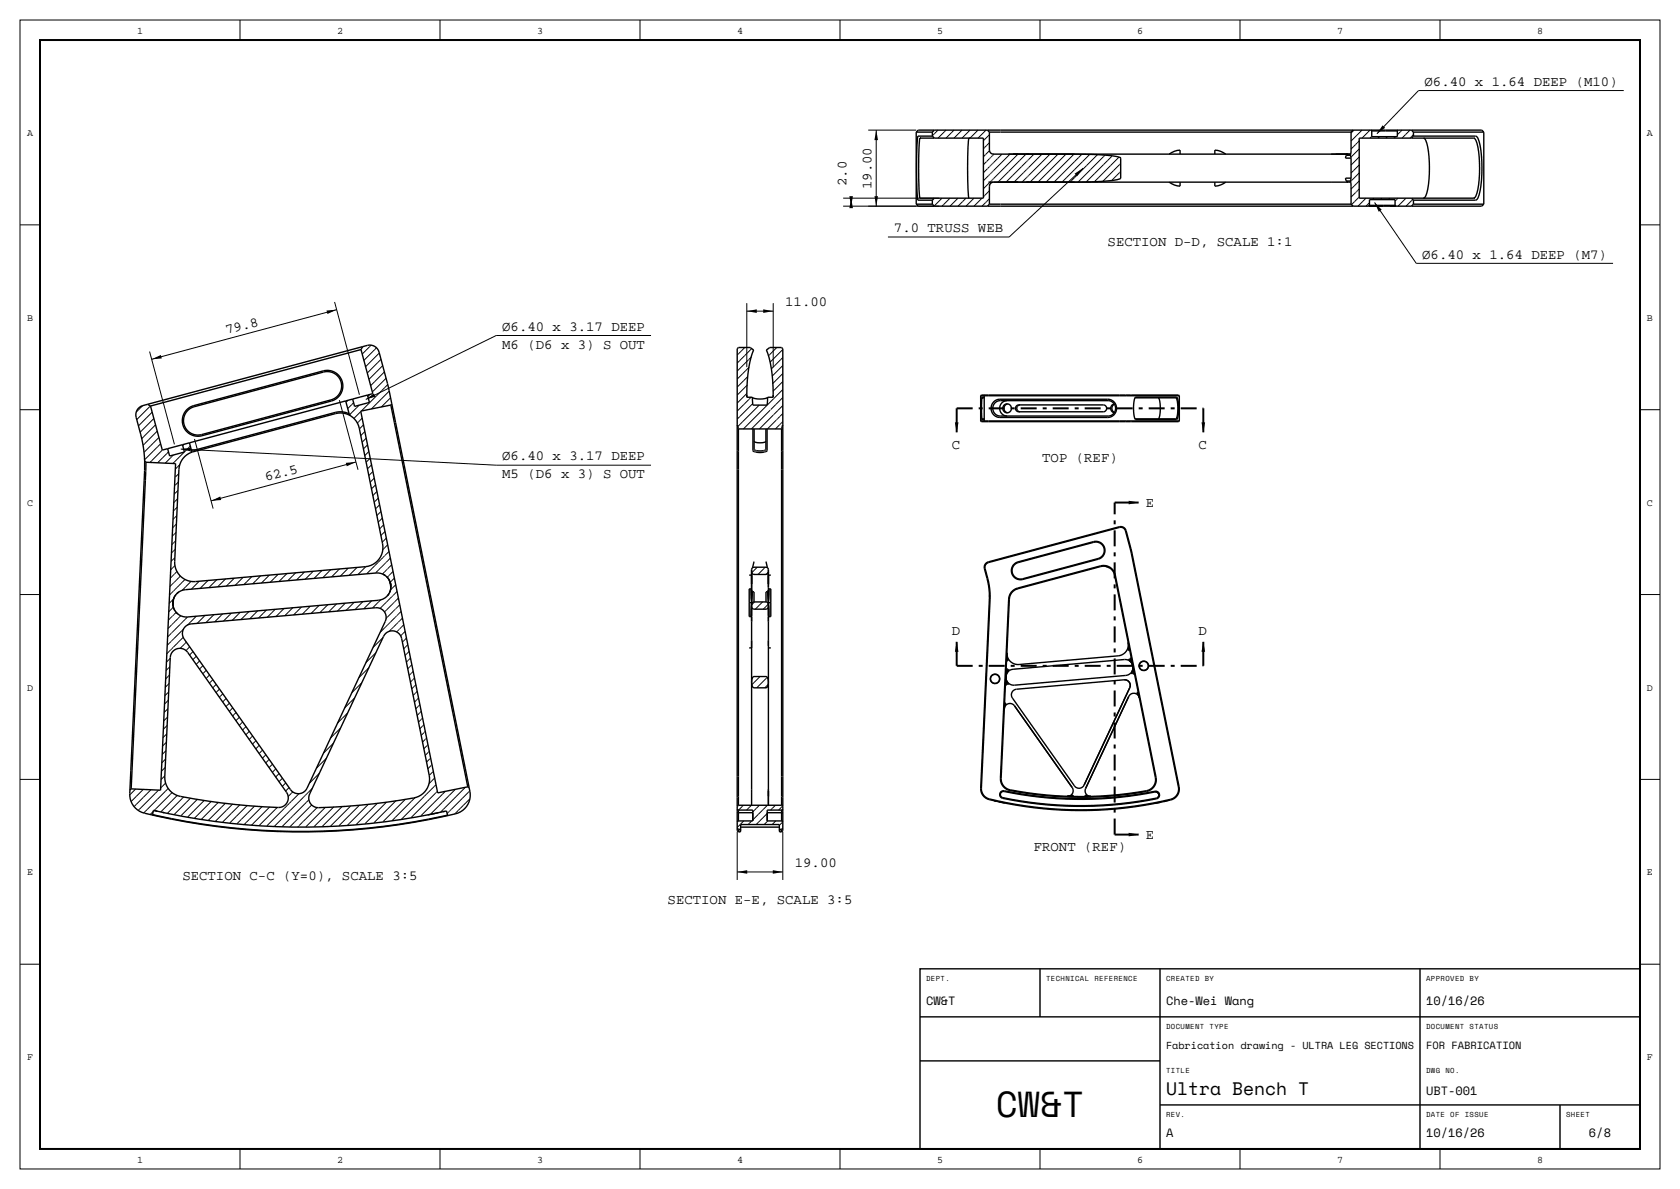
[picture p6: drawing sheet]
<svg xmlns="http://www.w3.org/2000/svg" width="420mm" height="297mm" viewBox="0 0 420 297" stroke-linecap="round" stroke-linejoin="round" font-family="sans-serif">
<path d="M10 10h400v277h-400zM239.2 102v6M300.8 102v6M278.7 125.5h6M239.2 160.3v6M300.8 160.3v6M278.7 208.5h6" fill="none" stroke="#000" stroke-width=".5"/>
<g fill="none" stroke="#000" stroke-width=".25">
<path d="M5 5h410v287h-410zM60 5v5M110 5v5M160 5v5M210 5v5M260 5v5M310 5v5M360 5v5M217.1 32.5h12M219.1 32.5v19M234.5 32.5l-1.4 1.4M236.5 32.5l-2 2"/>
<path d="M238.5 32.5l-2 2M240.5 32.5l-2 2M242.5 32.5l-2 2M244.5 32.5l-2 2M246.5 32.5l-2 2M247.3 37.7l-1.4 1.4M247.4 35.6l-1.5 1.5M247.4 33.6l-1.5 1.5M248.5 38.5l-2.6 2.6M250.5 38.5l-3.6 3.6M252.5 38.5l-6.6 6.6M254.5 38.5l-8.6 8.6"/>
<path d="M256.5 38.5l-7 7M258.5 38.5l-1.9 1.9M260.5 38.5l-7 7M262.5 38.5l-7 7M264.5 38.5l-7 7M266.5 38.5l-7 7M268.5 38.5l-7 7M270.4 38.6l-6.9 6.9M272.4 38.6l-6.9 6.9M274.3 38.7l-6.8 6.8M276.2 38.8l-6.7 6.7M278 39l-6.4 6.4"/>
<path d="M279.7 39.3l-6.1 6.1M338.5 32.5l-.7 .7M339.8 35.2l-2 2M339.8 37.2l-2 2M339.8 39.2l-2 2M340.5 32.5l-2.7 2.7M342.5 32.5l-2 2M342.9 34.1l-.4 .4M344.9 34.1l-.4 .4M346.9 34.1l-.4 .4M348.9 34.1l-.4 .4M350.5 32.5l-1.1 1.1"/>
<path d="M352.5 32.5l-2 2M353.4 33.6l-.9 .9M405.9 22.6h-51.3l-10.4 10.8M5 56.2h5M210.8 51.5h24M210.8 49.5h24M212.8 49.5v2M235.5 49.5l-1.9 1.9M237.5 49.5l-2 2M239.5 49.5l-2 2M241.5 49.5l-2 2M243.5 49.5l-2 2"/>
<path d="M245.5 49.5l-2 2M246.8 42.2l-.9 .9M247.4 47.6l-1.5 1.5M247.4 49.6l-1.9 1.9M256.6 40.4l-5.1 5.1M270.8 42l-18.5 17.2h-30.3M280.2 42.8l-2.2 2.2M280.2 40.8l-4.4 4.4M337.9 45.1l-.2 .2M339.7 49.3l-1.8 1.8M339.8 49.2h.1M339.8 47.2l-2 2"/>
<path d="M339.8 45.2l-2 2M339.8 43.2l-1.8 1.8M339.8 41.2l-2 2M341.5 49.5l-2 2M342.3 50.7l-.8 .8M342.4 50.6l-.1 .1M343.5 49.5l-.3 .3M343.6 50.6l10.5 15.2h49.2M345.5 49.5l-.4 .4M347.5 49.5l-.4 .4M349.5 49.5l-.7 .7M351.5 49.5l-2 2"/>
<path d="M353.2 49.8l-1.7 1.7M410 56.2h5M83.6 75.4l6.3 23.2M84.2 77.4l-46.3 12.3M186.7 75.7v16M186.7 77.7h6.6M193.3 75.7v16M37.4 87.8l6.2 23.2M84.8 99.9l4.7 17.4M87 100l-.5 .5M92.5 98.5l-.5 .5M92.8 86.2l-2.2 2.2"/>
<path d="M94.1 86.9l-3.1 3.1M94.8 88.2l-3.4 3.4M95.2 89.8l-3.4 3.4M95.7 91.3l-3.5 3.5M96.1 92.9l-3.4 3.4M96.5 94.5l-3.4 3.4M96.9 96.1l-6.6 6.6M97.3 97.7l-4.5 4.5M97.6 99.4l-2.3 2.3M162.8 83.8h-38.7l-32.7 16M186.2 86.8l-1.9 1.9M186.7 98.3l-2.4 2.4"/>
<path d="M186.8 96.2l-2.5 2.5M186.9 94.1l-2.6 2.6M187.3 91.7l-3 3M187.8 99.2l-3.5 3.5M187.9 89.1l-3.6 3.6M187.9 87.1l-3.6 3.6M194.2 86.8l-2.1 2.1M195.7 87.3l-3.2 3.2M195.7 97.3l-9.8 9.8M195.7 91.3l-2.7 2.7M195.7 99.3l-3 3M195.7 93.3l-2.6 2.6"/>
<path d="M195.7 95.3l-2.5 2.5M195.7 89.3l-2.9 2.9M5 102.3h5M35.7 101.3l-1.6 1.6M37.6 101.4l-3.4 3.4M38 103l-3.4 3.4M38.5 104.5l-3.5 3.5M38.9 106.1l-3.5 3.5M39.3 107.7l-3.5 3.5M39.7 109.3l-3.7 3.7M40.2 110.8l-4.1 4.1M40.5 112.5l-3 3"/>
<path d="M42.1 112.9l-2.7 2.7M43.3 113.7l-2 2M44.7 118.3l-.8 .8M45 116l-1.1 1.1M45.2 112.2l78.9 4h38.7M46 111l-.3 .3M46.1 112.9l-2.9 2.9M47.6 111.4l-1.5 1.5M48.6 109.7l4.7 17.3M88.4 100.6l-1.5 1.5M89 115.4l-36.2 9.7M89.8 101.2l-2.4 2.4"/>
<path d="M90.2 102.8l-1.7 1.7M90.5 104.5l-1.2 1.2M90.9 106.1l-1 1M91.2 107.8l-1 1M91.5 109.5l-.9 .9M91.9 111.1l-1 1M92.2 112.8l-1 1M92.6 114.4l-1.1 1.1M92.9 116.1l-1 1M93.2 117.8l-1 1M93.6 119.4l-1.1 1.1M188.2 100.8l-3.9 3.9"/>
<path d="M189.8 101.2l-5.3 5.3M192.6 102.4l-4.7 4.7M194.1 104.9l-2.2 2.2M195.7 103.3l-1.6 1.6M195.7 101.3l-5.8 5.8M195.7 105.3l-1.8 1.8M410 102.3h5M43.7 139.3l-.9 .9M43.7 121.3l-.1 .1M43.8 137.2l-.9 .9M43.9 135.1l-.9 .9M44 133l-.9 .9"/>
<path d="M44.1 130.9l-.9 .9M44.2 128.8l-.9 .9M44.3 126.7l-.9 1M44.4 124.6l-1 1M44.5 122.5l-1 1M44.6 120.4l-.8 .8M93.9 121.1l-1 1M94.2 122.8l-1 1M94.6 124.4l-1.1 1.1M94.9 126.1l-1 1M95.2 127.8l-1 1M95.6 129.4l-1 1"/>
<path d="M95.9 131.1l-1 1M96.2 132.8l-1 1M96.6 134.4l-1 1M96.9 136.1l-1.2 1.2M97.3 137.7l-5.6 5.6M97.6 139.4l-3.6 3.6M5 148.5h5M43.1 153.9l-1 1M43.3 151.7l-1.1 1.1M43.4 149.6l-1.1 1.1M43.5 153.5l-.3 .3M43.7 141.3l-1 1"/>
<path d="M44 153l-.5 .5M44.3 142.7l-1.7 1.7M45.1 143.9l-2.6 2.6M45.2 153.8l-3.2 3.2M45.8 159.2l-2.5 2.5M45.9 157.1l-4.1 4.1M46.3 144.7l-3.9 3.9M46.9 154.1l-5 5M47.8 145.2l-2.3 2.3M49.1 153.9l-2.2 2.2M49.8 145.2l-2 2M51.3 153.7l-2 2"/>
<path d="M52 145l-2 2M53.5 153.5l-2 2M54.2 144.8l-2 2M55.6 153.4l-1.9 1.9M56.4 144.6l-2 2M57.8 153.2l-1.9 1.9M58.6 144.4l-2 2M60 153l-1.9 1.9M60.8 144.2l-2 2M62.2 152.8l-2 2M63 144l-2 2M64.4 152.6l-2 2"/>
<path d="M65.2 143.8l-2 2M66.6 152.4l-2 2M67.3 143.7l-1.9 1.9M68.8 152.2l-2 2M69.5 143.5l-1.9 1.9M71 152l-2 2M71.7 143.3l-2 2M73.2 151.8l-2 2M73.9 143.1l-2 2M75.4 151.6l-2 2M76.1 142.9l-2 2M77.6 151.4l-2 2"/>
<path d="M78.3 142.7l-2 2M79.8 151.2l-2 2M80.5 142.5l-2 2M82 151l-2 2M82.7 142.3l-2 2M84.1 150.9l-1.9 1.9M84.9 142.1l-2 2M86.3 150.7l-1.9 1.9M87.1 141.9l-2 2M88.5 150.5l-2 2M89.3 141.7l-2 2M90.7 150.3l-2 2"/>
<path d="M91.5 141.5l-2 2M92.9 150.1l-2 2M93.9 143.1h.1M95.2 149.8l-2 2M95.7 159.3l-2.4 2.4M97.8 157.2l-.5 .5M97.9 141.1l-2.3 2.3M98.3 142.7l-1.5 1.5M98.6 144.4l-1 1M98.9 152.1l-2.4 2.4M98.9 146.1l-1.3 1.3M99.2 153.8l-4.2 4.2"/>
<path d="M99.3 147.7l-4.3 4.3M99.5 155.5l-1.7 1.7M99.6 149.4l-3.5 3.5M99.9 157.1l-.7 .7M99.9 151.1l-1 1M100.3 152.7l-1 1M100.6 154.4l-1 1M100.9 156.1l-1 1M101.3 157.7l-1.1 1.1M101.6 159.4l-1 1M188.6 150.4l-.7 .7M189.3 141.7l-1.4 1.4"/>
<path d="M190.6 150.4l-1.8 1.8M191.3 141.7l-1.8 1.8M192.1 150.9l-1.3 1.3M192.1 142.9l-.6 .6M410 148.5h5M41.9 179.1l-1 1M42 177l-1 1M42.1 174.9l-1 1M42.2 172.8l-1 1M42.3 170.7l-1 1M42.4 168.6l-1 1M42.5 166.5l-1 1"/>
<path d="M42.6 164.4l-1 1M43.3 161.7l-1.6 1.6M46.6 160.4l-1.6 1.6M47.4 161.6l-.9 .9M48.2 162.8l-.8 .8M49.1 163.9l-.8 .8M49.9 165.1l-.9 .9M50.7 166.3l-.8 .8M51.6 167.4l-.9 .9M52.4 168.6l-.9 .9M53.2 169.8l-.8 .8M54 171l-.8 .8"/>
<path d="M54.9 172.1l-.9 .9M55.7 173.3l-.9 .9M56.5 174.5l-.8 .8M57.4 175.6l-.9 .9M58.2 176.8l-.9 .9M59 178l-.8 .8M59.8 179.2l-.8 .8M86.9 178.1l-2.5 2.5M88.7 174.3l-2.5 2.5M90.4 170.6l-2.5 2.5M92.2 166.8l-2.5 2.5M94 163l-2.5 2.5"/>
<path d="M102 161l-1.1 1.1M102.3 162.7l-1 1M102.6 164.4l-1 1M103 166l-1.1 1.1M103.3 167.7l-1 1M103.6 169.4l-1 1M104 171l-1.1 1.1M104.3 172.7l-1 1M104.6 174.4l-1 1M105 176l-1 1M105.3 177.7l-1 1M105.6 179.4l-1 1"/>
<path d="M190 169l-2 2M191.8 169.2l-2.6 2.6M192 171l-.8 .8M5 194.7h5M33.9 197.1l-1.4 1.4M35.8 197.2l-3 3M37.7 197.3l-4.2 4.2M39.6 197.4l-5 5M41.2 193.8l-.9 .9M41.3 191.7l-.9 .9M41.4 189.6l-.9 .9M41.4 195.6l-1.2 1.2"/>
<path d="M41.5 187.5l-.9 .9M41.6 185.4l-1 1M41.7 183.3l-1 1M41.8 181.2l-1 1M42.1 196.9l-6.2 6.2M43 198l-4.5 4.5M44.3 198.7l-4.1 4.1M45.9 199.1l-4 4M47.6 199.4l-4 4M49.4 199.6l-4.1 4.1M51.1 199.9l-4.2 4.2M60.7 180.3l-.9 .9"/>
<path d="M61.5 181.5l-.9 .9M62.3 182.7l-.8 .8M63.2 183.8l-.9 .9M64 185l-.9 .9M64.8 186.2l-.8 .8M65.6 187.4l-.8 .8M66.5 188.5l-.9 .9M67.3 189.7l-.9 .9M68.1 190.9l-.8 .8M69 192l-.9 .9M69.8 193.2l-.9 .9M70.6 194.4l-.9 .9"/>
<path d="M71.4 195.6l-.8 .8M72.3 196.7l-.9 .9M73.2 197.8l-1.2 1.2M74.8 198.2l-8.1 8.1M77.2 199.8l-6.6 6.6M78.1 196.9l-9.5 9.5M79.8 193.2l-2.5 2.5M81.6 189.4l-2.5 2.5M83.4 185.6l-2.5 2.5M85.1 181.9l-2.5 2.5M101.4 199.6l-5.6 5.6M103.8 199.2l-5.8 5.8"/>
<path d="M106 181l-1 1M106 183l-.7 .7M106.3 182.7l-.2 .2M106.7 184.3l-1.1 1.1M107 186l-1 1M107.3 187.7l-1 1M107.5 189.5l-.9 .9M107.7 189.3l-.1 .1M107.8 191.2l-.8 .8M108 191l-.1 .1M108.2 192.8l-.9 .9M108.3 192.7h.1"/>
<path d="M108.6 194.4l-1.4 1.4M108.9 196.1l-8.6 8.6M109.3 197.7l-6.5 6.5M111.3 197.7l-6.1 6.1M113.8 197.2l-6.1 6.1M116.3 196.7l-6.1 6.1M117.4 199.6l-3.7 3.7M117.4 197.6l-5.6 5.6M410 194.7h5M38.3 202.7l-.7 .7M52.8 200.2l-4.2 4.2M54.6 200.4l-4.3 4.3"/>
<path d="M56.4 200.6l-4.3 4.3M58.2 200.8l-4.3 4.3M60 201l-4.3 4.3M61.8 201.2l-4.3 4.3M63.7 201.3l-4.4 4.4M65.5 201.5l-4.4 4.4M67.4 201.6l-4.5 4.5M69.3 201.7l-4.5 4.5M74.7 206.3l-.3 .3M77.9 201.1l-5.4 5.4M79.3 201.7l-4.5 4.5M81.3 201.7l-4.9 4.9"/>
<path d="M83.4 201.6l-4.9 4.9M85.6 201.4l-5 5M87.7 201.3l-5 5M89.9 201.1l-5.2 5.2M92.1 200.9l-5.3 5.3M94.4 200.6l-5.4 5.4M96.6 200.4l-5.3 5.3M99 200l-5.5 5.5M184.3 207.8v12M184.3 217.8h11.4M185.9 201.1l-1.3 1.3M185.9 205.1l-1.6 1.6"/>
<path d="M187.9 201.1l-1.3 1.3M187.9 205.1l-.9 .9M189.9 201.1l-1.7 1.7M191.8 203.2l-2.8 2.8M191.9 201.1l-3.7 3.7M191.9 205.1l-.9 .9M193.9 201.1l-1.3 1.3M193.9 205.1l-.9 .9M195.6 201.4l-1 1M195.7 205.3l-.9 .9M195.7 207.8v12M5 240.8h5"/>
<path d="M410 240.8h5M60 287v5M110 287v5M160 287v5M210 287v5M260 287v5M310 287v5M360 287v5"/>
</g>
<g fill="none" stroke="#000" stroke-width=".35">
<path d="M229.1 33h.1M229.1 33v18M229.1 33h4M229.6 32.5l-.5 .5M229.6 32.5h.1M229.6 32.5h17.3M230 34.5h15.9v15h-15.9a85.5 85.5 0 0 1 0-15zM233.1 34h-3.6a91.2 91.2 0 0 0 0 16h3.6M233.1 33v1M233.1 34l.5 .5M233.6 32.5l-.5 .5M242.2 34.5a85.5 85.5 0 0 0 0 15"/>
<path d="M246.9 32.5h91.4M246.9 32.5l.5 .5M247.4 33v4.5a1 1 0 0 0 1 1h84.4M247.4 33h90.4M248.3 38.5h.2M253.3 38.5h1.3M254.5 38.5h2.1M268.7 38.5l8.1 .3 2.5 .3 .9 .4v5l-.3 .2-3.1 .5-8.1 .3M292.3 38.5a5 5 0 0 1 2.7-1v1M303.7 38.5v-1a5 5 0 0 1 2.7 1M332.8 38.5h4.3M332.8 38.5h4.1h-.5"/>
<path d="M333.9 38.5h3.8M336.6 38.8l-.2 .7h1.4M337.1 38.5l-.5 .3M337.6 38.8h-1M337.7 38.5l.1 1M337.7 38.5h.1M337.7 38.5h-.6M337.8 39.5v5M337.8 33l-.1 5.5M338.3 32.5h4.4M338.3 32.5l-.5 .5M339.8 34.5h28.6l.4 .3a24.9 24.9 0 0 1 .7 12.5l-.5 1.6-.6 .6h-28.6z"/>
<path d="M342.7 32.5h6.8M342.7 32.5l.2 .2M342.9 32.7h6.4M342.9 32.7v1.4h6.4v-1.4M349.5 32.5h20.9l.5 .5M349.5 32.5l-.2 .2M352.9 32.5l.5 .5M353.4 33h17.5M353.4 34h15.5l.5 .3a26.5 26.5 0 0 1 .6 13.4l-.5 1.7-.6 .6h-15.5M353.4 33v1M353.4 34l-.5 .5M355.9 34.5l.4 .3a24.9 24.9 0 0 1 .6 12.5l-.5 1.6-.5 .6"/>
<path d="M370.9 33v18M229.1 51l.5 .5M229.1 51h.1M229.1 51h4M229.6 51.5h.1M229.6 51.5h17.3M233.1 51l.5 .5M233.1 50v1M233.6 49.5l-.5 .5M246.9 51.5h91.4M247.1 45.5h1.2M247.4 51h90.4"/>
<path d="M247.4 51l-.5 .5M250 45.5h4.6M253.3 45.5h-4.1a1.49 1.49 0 0 0-1.8 1v4.5M254.5 45.5h2.7M292.3 45.5a5 5 0 0 0 2.7 1v-1M303.7 45.5v1a5 5 0 0 0 2.7-1M336.6 45.2l.5 .3M336.6 45.2h1M337.1 45.5h.6M337.1 45.5h-88.8M337.7 45.5h.1M337.7 45.5l.1 5.5"/>
<path d="M337.8 44.5h-1.4l.2 .7M337.8 44.5l-.1 1M337.8 51l.5 .5M338.3 51.5h3.9M342.2 51.5h3.7M342.4 51.3l-.2 .2M342.4 51.3h6.4M342.4 51.3v-1.4h6.4v1.4M345.9 51.5h3.1M347.5 51.5h1.5M348.8 51.3l.2 .2M352.9 49.5l.5 .5"/>
<path d="M353.4 51h17.5M353.4 50v1M353.4 51l-.5 .5M370.9 51l-.5 .5h-21.4M88.2 99.7l-1.8 .4M90.3 87.3l-52.7 14.1M90.3 87.3l2.9 11-1.3 .4M90.7 86.6a2.89 2.89 0 0 1 3.7 .5l.4 .9a114.9 114.9 0 0 1 3.1 12.8M90.7 86.6l-53.8 14.4M90.7 86.6l-.4 .7M91.9 98.7l-3.7 1M91.9 98.7l.5 1.8-3.7 1-.5-1.8"/>
<path d="M186.7 98.6a30.2 30.2 0 0 1 1.7-11.2l-.8-.6h-3l-.3 .3v114.3M186.7 98.6v.6M186.7 99.2h1.4M188.1 99.2l.1 2h3.6l.1-2M188.1 99.2a4.3 4.3 0 0 0 3.8 0M191.9 99.2h1.4M193.3 98.6a30.2 30.2 0 0 0-1.7-11.2l.8-.6h3l.3 .3v114.3M193.3 98.6v.6M245.2 98.9h.1M245.2 98.9v6.2M245.2 98.9h.9M245.3 98.7l-.1 .2"/>
<path d="M245.3 98.7h.1M245.3 98.7h.9M246.1 98.9h48.7M246.1 99.2l-.8 .1-.1 2.7 .1 2.7 .8 .1M246.1 99.4h-.6l-.1 2.6 .1 2.6h.6M246.1 98.9v6.2M246.2 98.7h48.4M246.2 98.7l-.1 .2M283.8 99.4h10.1a1.53 1.53 0 0 1 .5 1.6l.1 1.5a2.52 2.52 0 0 1-.6 2.1h-10.2M283.8 99.4h-.1M283.8 99.3l10.3-.1a7.4 7.4 0 0 1 .2 5.5l-10.4 .1a7.6 7.6 0 0 1-.2-5.4zM289.6 99.4a1.53 1.53 0 0 1 .4 1.6l.1 1.5a2.52 2.52 0 0 1-.5 2.1"/>
<path d="M294.7 98.7h.1M294.7 98.7l.1 .2M294.8 98.9v6.2M36.2 115.2l-3.7 82.1M36.2 115.2l.3 .3M36.5 115.5l7.4 .3-3.8 81.6-7.3-.4M36.5 115.5l-3.7 81.5M36.9 101a2.89 2.89 0 0 0-2.9 2.3v.9l1.7 6.9 .5 4.1M36.9 101l.7 .4M37.6 101.4l3 11 1.3-.3M45.6 111.1l-3.7 1M45.6 111.1l.5 1.8-3.7 1-.5-1.8"/>
<path d="M46.8 102.2l1.7-.9 32.3-8.7a3.9 3.9 0 0 1 4.8 2.8 3.9 3.9 0 0 1-2.8 4.8l-32.3 8.6a3.9 3.9 0 0 1-4.4-1.8 3.9 3.9 0 0 1 .7-4.8zM47 102.4l1.5-.8 32.4-8.7a3.6 3.6 0 0 1 4.4 2.6 3.6 3.6 0 0 1-2.6 4.4l-32.3 8.7a3.6 3.6 0 0 1-4.1-1.8 3.6 3.6 0 0 1 .7-4.4zM47.4 110.6l-1.8 .5M47.4 110.6l.5 2.1M47.9 112.7l-.2 .3M86.4 100.1l-39 10.5M86.4 100.1l.9 3.3M87.3 103.4a4.3 4.3 0 0 0-3.5-.4l-35.9 9.7M87.3 103.4l.3 .5M87.6 103.9a4.8 4.8 0 0 0-3.7-.6l-36.2 9.7M87.6 103.9l1.5 1.3 .7 1.8 5.8 28.8a4.8 4.8 0 0 1-4.2 5.8l-42.5 3.7a4.8 4.8 0 0 1-5.2-5l1-23a4.8 4.8 0 0 1 3-4.3M97.7 101.2l19.2 95.3"/>
<path d="M97.7 101.2l-7.5 1.5 19.2 95.4 7.5-1.6M97.9 100.8l19.4 96M97.9 100.8l-.2 .4M184.3 106.1l.3 1M184.6 107.1v94M184.6 107.1h10.8M188.2 107.1v5.5a3.4 3.4 0 0 0 3.6 0v-5.5M188.5 107.1v5.2a2.97 2.97 0 0 0 3 0v-5.2M188.5 110.2l.1 .1a3.3 3.3 0 0 0 2.9-.1M195.4 107.1v94M195.7 106.1l-.3 1M245.2 105.1l.1 .2"/>
<path d="M245.2 105.1h.1M245.2 105.1h.9M245.3 105.3h.1M245.3 105.3h.9M246.1 105.1h48.7M246.1 105.1l.1 .2M246.2 105.3h48.4M248.4 100.4l.7-.5 .9-.2h26.9a2.28 2.28 0 0 1 2.2 2.3 2.28 2.28 0 0 1-2.2 2.3h-26.9a2.29 2.29 0 0 1-2.1-1.5 2.29 2.29 0 0 1 .5-2.4zM248.7 100.6l.6-.4 .8-.1h26.9a1.93 1.93 0 0 1 1.9 1.9 1.93 1.93 0 0 1-1.9 1.9h-26.9a1.93 1.93 0 0 1-1.8-1.2 1.93 1.93 0 0 1 .4-2.1zM251.8 100.1a1.93 1.93 0 0 0-1.9 1.9 1.93 1.93 0 0 0 1.9 1.9M251.9 100.9a1.13 1.13 0 0 0-.9 1.1 1.13 1.13 0 0 0 .9 1.1M254.1 101.4l.6-.3h21.1a.86 .86 0 0 1 .9 .9 .86 .86 0 0 1-.9 .9h-21.1a.86 .86 0 0 1-.8-.6 .86 .86 0 0 1 .2-.9z"/>
<path d="M255 101.1a.86 .86 0 0 0-.8 .9 .86 .86 0 0 0 .8 .9M278.6 100.9a1.13 1.13 0 0 0-.9 1.1 1.13 1.13 0 0 0 .9 1.1M278.6 101a1.14 1.14 0 0 0-.6 1 1.14 1.14 0 0 0 .6 1M283.7 104.6h.1M294.6 105.3h.1M294.8 105.1l-.1 .2M43.2 150.8h.1M43.2 150.6v.7M43.2 150.6v.3M43.2 150.6h.1M43.2 150.3h.1M43.2 150.2v.4"/>
<path d="M43.3 150.6l.1 1.2M43.3 151.6l.5 1M43.3 149.8l-.1 .8M43.5 149.3l-.2 1.3M43.9 152.9l.6 .5M44 148.5l-.6 1M44.3 148.2l.9-.6 1.1-.3 47.7-4.2a3.4 3.4 0 0 1 3.7 3.1 3.4 3.4 0 0 1-3.1 3.7l-47.7 4.2a3.4 3.4 0 0 1-3.4-2 3.4 3.4 0 0 1 .8-3.9zM44.7 147.9l-.5 .4M46.2 156.7l.7-.6 .9-.3 46.1-4a2.4 2.4 0 0 1 2.4 3.4l-19.5 41.7a2.4 2.4 0 0 1-4.2 .4l-26.6-37.7-.3-.8-.1-.9zM95.7 143.4l.7 .4M96.4 158.2a2.4 2.4 0 0 1 4 1.3l6.9 34.1a4.8 4.8 0 0 1-3.9 5.7 152.8 152.8 0 0 1-24.2 2.4 2.4 2.4 0 0 1-1.8-3.4l18.5-39.3zM96.6 144l.7 .9"/>
<path d="M97.2 144.7l.4 1.2M97.3 148.2l-.5 .7M97.4 145.1l.3 .8M97.6 145.5l.1 .4M97.6 145.9l.1 1.2M97.7 145.9v.7M97.7 145.9v.4M97.7 145.9h-.1M97.7 146.9l-.3 1.1M187.3 143.7h.6v2.2M187.3 150.6h.6M187.7 154h.2"/>
<path d="M187.7 147.1l.2 3.5M187.7 147.1h.2M187.7 147.1h-.4v6.9h.4M187.9 150.6l-.2 3.4M187.9 150.6v3.2M187.9 154.7h.1M187.9 147.4v3.2M187.9 147.1v.3M187.9 151.6l.2 .4 .4 .2h3l.4-.2 .2-.4M187.9 147.4l.2 .3M187.9 147.4h.1M187.9 146.7v.7"/>
<path d="M187.9 145.9h.1M187.9 147.1v-5l.6-.4h3l.4 .2 .2 .4v5.1M187.9 142.9l.2 .4 .4 .2h3l.4-.2 .2-.4M187.9 150.6v.2M187.9 150.6h.2M188.1 147.7l-.2 2.9M188.1 147.7a.68 .68 0 0 1 .4 1v1.7M188.5 150.4l-.4 .1-.2 .5v50.1M188.5 140.3l-.3 1.5M188.5 150.4h3M191.5 150.4l.4 .1 .2 .5v50.1v-3.5M191.5 140.3l.3 1.5"/>
<path d="M191.9 147.7a.6 .6 0 0 0-.4 .9v1.8M191.9 147.7l.2 2.9M192.1 150.6l.2 3.4M192.1 147.4v3.2M192.1 147.4h.1M192.1 150.6v3.2M192.1 147.4l-.2 .3M192.1 150.6v.2M192.1 150.6h-.2M192.3 147.1h-.2M192.3 147.1l-.2 3.5M192.3 154h-.2"/>
<path d="M192.3 147.1h.4v6.9h-.4M192.7 143.7h-.6v2.2M192.7 150.6h-.6M246.4 140.8l.7-.5 32.7-8.7a1.4 1.4 0 0 1 1.7 1l1.5 5.6 11.8 58.4a2.8 2.8 0 0 1-2.1 3.2 95.1 95.1 0 0 1-46.1-.3 2.8 2.8 0 0 1-1.4-2.6l2.1-47.1a22.9 22.9 0 0 0-1.2-8zM246.5 140.9l.6-.4 32.8-8.8a1.23 1.23 0 0 1 1.5 .9l1.4 5.6 11.8 58.4a2.62 2.62 0 0 1-2 3.1 95.1 95.1 0 0 1-45.9-.4 2.63 2.63 0 0 1-1.4-2.4l2.2-47a22.9 22.9 0 0 0-1.3-8.1zM247.3 149.8h.1M247.4 148.8v.2M253.1 147.6l1.3-.7 20.7-5.6a2.97 2.97 0 0 1 3.7 2.3l10.2 50.6a2.98 2.98 0 0 1-2.4 3.5 90.9 90.9 0 0 1-34.8-.5 2.98 2.98 0 0 1-1.7-2.8l2.1-44.8 .2-1zM253.1 147.9l1.3-.8 20.8-5.6a2.8 2.8 0 0 1 3.4 2.2l10.2 50.5a2.8 2.8 0 0 1-2.2 3.3 90.9 90.9 0 0 1-34.7-.4 2.8 2.8 0 0 1-1.6-2.7l2-44.7 .3-1.2zM253.6 140.8l.9-.5 18.9-5a2.28 2.28 0 0 1 2.8 1.6 2.28 2.28 0 0 1-1.6 2.8l-18.9 5a2.28 2.28 0 0 1-2.6-1.1 2.28 2.28 0 0 1 .5-2.8zM253.7 141l.9-.5 18.8-5a2.1 2.1 0 0 1 2.6 1.4 2.1 2.1 0 0 1-1.5 2.6l-18.8 5.1a2.1 2.1 0 0 1-2.4-1.1 2.1 2.1 0 0 1 .4-2.5zM254.1 147.2h.1"/>
<path d="M254.4 147.1h-.1M276.2 141.4l1.2 .4M276.7 141.5l.1 .1M277.1 141.7h.1M277.2 141.7l.1 .1M277.3 141.8h.1M277.4 141.8h.1M43.3 162.6a2.4 2.4 0 0 1 3.6 .4l24.7 34.9a2.4 2.4 0 0 1 .2 2.5 2.4 2.4 0 0 1-2.2 1.3 153.6 153.6 0 0 1-25.1-2.9 4.8 4.8 0 0 1-3.3-4.8l1.4-29.8 .2-.9zM187.3 161.8l.6 .1M188.3 169.1l3.2-.1a1.96 1.96 0 0 1 0 2.8h-3a2.02 2.02 0 0 1-.2-2.7zM192.7 161.8l-.6 .1M251.1 175.7h.4l-.4 1.4a1.4 1.4 0 0 1 1-1.3 1.4 1.4 0 0 1 1.5 .5l14.4 20.4a1.4 1.4 0 0 1 .1 1.5 1.4 1.4 0 0 1-1.3 .7h1.3"/>
<path d="M251.4 171.1h.1M251.4 169.1h.1M251.5 169.1l-.1 .1M251.5 169.1h.1M251.5 168.9v.2M251.5 169.1v2M251.5 169.1a1.97 1.97 0 0 0 .6 1.7M251.5 169.1l.3 1.8M251.5 169.1l.1 .8M251.5 169.8l.1 .1M251.5 167.1h.1M251.6 169.8v.1"/>
<path d="M251.6 167.1l-.1 2M251.6 167.1l.4 .1M251.7 168.3l-.2 .8zM251.7 163.1l.3 2h-.4M251.7 163.1h.1M251.8 170.9l-.3 .2M251.8 170.3l-.3-.6 .7 1M251.9 170.4l.1 .1M252 167.2l-.5 1.9M252 167.2l.3 .2M252.1 170.6h.1M252.1 170.8l-.3 .1"/>
<path d="M252.2 170.7l-.1 .1M252.3 167.4a1.97 1.97 0 0 0-.8 1.7M252.3 167.4v.1M252.3 167.5l-.7 .9 .5-.7M253.2 172.6l.9-.4 26.9-2.4a1.4 1.4 0 0 1 1.4 2l-11.4 24.3a1.4 1.4 0 0 1-2.4 .2l-15.5-21.9-.2-1.1zM282 160.5l.1 2 .3-.1M282 160.5a2.8 2.8 0 0 1-2.5 3.3l-24.7 2.2a2.8 2.8 0 0 1-3.1-2.9M282 160.5h.1M282.1 164.9l.9 .8-.5-.5M282.1 164.9l-1-.2-27.8 2.5-1 .3M282.1 164.8a1.97 1.97 0 0 1 1.1 1.5M282.1 164.8v.1"/>
<path d="M282.2 165h.1M282.3 165l.2 .1M282.4 164.6l.8 1.7M282.4 164.6l-.3 .2M282.7 164.4l.5 1.9M282.7 164.4l-.3 .2M282.7 168.1h.1M282.7 168.1l-.7 .5-.6 .1-27.8 2.5-.9-.2-.5-.3M282.8 168.1l.4 .1M282.8 164.4h-.1M282.9 165.6h.1M282.9 165.6l.3 .7"/>
<path d="M282.9 165.6l.1 .1M283 167.8l.2-.8-.5 1.1M283.2 168.2l.3 .1M283.2 166.3v.9zM283.2 166.1v.2M283.2 166.3a1.97 1.97 0 0 1-.4 1.8M283.2 166.3l.3 2M283.2 166.3v1.9M283.2 166.3h.1M283.2 166.3l.1 .2zM283.6 168.3h-.1M284.5 172.9l-.3 .1 .6 1.3"/>
<path d="M284.6 173.6h.1M284.8 174.3h.1M284.8 174.3a1.4 1.4 0 0 0-1.2-1.1 1.4 1.4 0 0 0-1.4 .8l-10.8 22.9a1.4 1.4 0 0 0 1.3 2M32.5 197.3a5 5 0 0 0 3.6 5.8l1.9 .5M32.8 197l-.3 .3M116.9 196.5l.4 .3M117.3 196.8a4.9 4.9 0 0 1-3.4 6.5l-1.9 .4M192.1 197.1v1.8M248.4 200h.1M250.2 197.8l.5-.3a97.8 97.8 0 0 0 38.4 .1 .96 .96 0 0 1 .8 1 .96 .96 0 0 1-.8 .9 94.1 94.1 0 0 1-38.8-.2 .96 .96 0 0 1-.1-1.5zM250.3 197.9l.4-.2a97.3 97.3 0 0 0 38.4 .1 .79 .79 0 0 1 .6 .8 .79 .79 0 0 1-.6 .8 94.3 94.3 0 0 1-38.7-.3 .79 .79 0 0 1-.1-1.2zM250.4 197.9l-.1 .1"/>
<path d="M266.8 198.9h.5M266.8 198.9h.1M266.9 198.9h.1M266.9 198.9l1.4-.3v.4M267.3 198.9l1 .1M268.2 198.9l.1 .1M271.3 198.6l1.4 .3-1.4 .1zM272.7 198.9h.1M288.8 197.8l.6 .1M289 197.8h.1M289.3 197.9h.1M289.5 198l.2 .4"/>
<path d="M289.6 198.1l.1 .4M289.6 198.9l.1-.1-.1 .2M289.7 198.4h.1M289.7 198.4v.1M38 203.6a166.4 166.4 0 0 0 74 .1M38.1 203.5a166.2 166.2 0 0 0 73.8 .1M38.1 203.5l-.1 .1M38.4 202.4a165.2 165.2 0 0 0 73.2 .2M38.4 202.4h.1M38.4 202.4l-.3 1.1M38.6 202.5l.7 .1M40.6 202.9l.5 .1"/>
<path d="M79.6 201.7h.1M109.6 203l-2.7 .6M111.1 202.7l-.3 .1M111.6 202.6h.1M111.6 202.6l.3 1M111.9 203.6l.1 .1M184.3 206.9v.6l.3 .3M184.3 202.7v2.7M184.3 202.1v.6M184.3 206.9l.3 .3M184.3 202.1l.3 .3M184.3 201.4v.7"/>
<path d="M184.3 205.4v1.5M184.3 202.7l.3 .3M184.6 201.1l-.3 .3M184.6 205.1l-.3 .3M184.6 207.2v.6M184.6 203v2.1M184.6 202.4v.6M184.6 203h3.6v2.1M184.6 201.1h10.8M184.6 202.4h3.6v2.7M184.6 205.1h3.6M184.6 207.2h.4"/>
<path d="M184.6 207.8h.4M185 207.2v.6M185.2 207.1l-.2 .1M185.2 207.1l-.2 .7M185.2 207.1v-1.1h9.6v1.1M185.2 206.6h9.6M191.8 205.1h3.6M194.8 207.1l.2 .1M194.8 207.1l.2 .7M195 207.2v.6M195 207.2h.4M195 207.8h.4"/>
<path d="M195.4 201.1l.3 .3M195.4 207.2v.6M195.4 205.1l.3 .3M195.4 203v2.1M195.4 202.4v.6M195.4 203h-3.6v2.1M195.4 202.4h-3.6v2.7M195.7 206.9v.6l-.3 .3M195.7 202.7v2.7M195.7 202.1v.6M195.7 206.9l-.3 .3M195.7 202.1l-.3 .3"/>
<path d="M195.7 201.4v.7M195.7 205.4v1.5M195.7 202.7l-.3 .3M248.5 200l.5 .1h-.3M249.7 200.3h.3M249.9 200.3l1.3 .3M290.2 200.4l-1.4 .3M290.3 200.4h-.3M291.5 200.1l-.6 .1M291.6 200.1h-.1M291.6 200.1h.1M230 242h180v45h-180z"/>
<path d="M230 254h180M260 242v12M290 242v45M355 242v45M230 265h60M290 276h120M390 276v11"/>
<circle cx="251.8" cy="102" r="1.1"/>
<circle cx="248.8" cy="169.6" r="1.19"/>
<circle cx="248.8" cy="169.6" r="1.12"/>
<circle cx="285.9" cy="166.3" r="1.12"/>
<circle cx="285.9" cy="166.3" r="1.19"/>
</g>
<path d="M239.2 102h61.6M239.2 166.3h61.6M278.7 208.5v-83" fill="none" stroke="#000" stroke-width=".5" stroke-dasharray="4 1.5 1 1.5" stroke-linecap="butt"/>
<g fill="#000">
<path d="M219.1 32.5l.4 2.5h-.9zM345.6 31.3l.7 .6-2.1 1.5zM212.3 49h.9l-.4 2.5zM212.8 49.5l.4 2.5h-.9zM218.6 49h.9l-.4 2.5zM268.7 43.4l2.1-1.4-1.5 2zM343.6 50.6l1.8 1.8-.7 .5zM81.6 77.6l2.6-.2-2.3 1zM186.7 77.7l2.5-.4v.9zM190.8 77.3l2.5 .4-2.5 .5zM37.9 89.7l2.3-1 .2 .8zM91.4 99.8l2.1-1.5 .4 .8z"/>
<path d="M45.2 112.2l2.5-.3v.9zM86.5 115.6l2.5-.2-2.3 1.1zM238.7 105.5h.9l-.4 2.5zM300.4 105.5h.9l-.5 2.5zM52.8 125.1l2.3-1.1 .2 .9zM282.2 125.1l2.5 .4-2.5 .5zM239.2 160.3l.4 2.5h-.9zM300.8 160.3l.5 2.5h-.9zM184.3 217.8l2.5-.4v.9zM193.2 217.4l2.5 .4-2.5 .5zM282.2 208l2.5 .5-2.5 .4z"/>
</g>
<text font-size="9" x="249" y="279">CW&amp;T</text>
<text font-size="4.5" x="291.5" y="273.5">Ultra Bench T</text>
<g font-size="3.5">
<text x="356.1" y="21.4">Ø6.40 x 1.64 DEEP (M10)</text>
<text x="211.6" y="46.5" transform="rotate(-90 211.6 46.5)">2.0</text>
<text x="217.9" y="47.3" transform="rotate(-90 217.9 47.3)">19.00</text>
<text x="223.5" y="58">7.0 TRUSS WEB</text>
<text x="276.9" y="61.5">SECTION D-D, SCALE 1:1</text>
<text x="355.6" y="64.6">Ø6.40 x 1.64 DEEP (M7)</text>
<text x="196.3" y="76.5">11.00</text>
<text x="56.7" y="83.5" transform="rotate(-15 56.7 83.5)">79.8</text>
<text x="125.6" y="82.6">Ø6.40 x 3.17 DEEP</text>
<text x="125.6" y="87.1">M6 (D6 x 3) S OUT</text>
<text x="238" y="112.2">C</text>
<text x="299.6" y="112.2">C</text>
<text x="125.6" y="115">Ø6.40 x 3.17 DEEP</text>
<text x="125.6" y="119.5">M5 (D6 x 3) S OUT</text>
<text x="260.5" y="115.3">TOP (REF)</text>
<text x="66.5" y="120.2" transform="rotate(-15 66.5 120.2)">62.5</text>
<text x="286.5" y="126.7">E</text>
<text x="238" y="158.5">D</text>
<text x="299.6" y="158.5">D</text>
<text x="286.5" y="209.7">E</text>
<text x="258.4" y="212.5">FRONT (REF)</text>
<text x="45.6" y="219.8">SECTION C-C (Y=0), SCALE 3:5</text>
<text x="198.7" y="216.6">19.00</text>
<text x="166.9" y="225.8">SECTION E-E, SCALE 3:5</text>
</g>
<g font-size="3">
<text x="231.5" y="251">CW&amp;T</text>
<text x="291.5" y="251">Che-Wei Wang</text>
<text x="356.5" y="251">10/16/26</text>
<text x="356.5" y="273.5">UBT-001</text>
<text x="291.5" y="284">A</text>
<text x="356.5" y="284">10/16/26</text>
<text x="397.2" y="284">6/8</text>
</g>
<text font-size="2.6" x="356.5" y="262">FOR FABRICATION</text>
<g font-size="2.5">
<text x="34.3" y="8.5">1</text>
<text x="84.3" y="8.5">2</text>
<text x="134.3" y="8.5">3</text>
<text x="184.2" y="8.5">4</text>
<text x="234.2" y="8.5">5</text>
<text x="284.3" y="8.5">6</text>
<text x="334.3" y="8.5">7</text>
<text x="384.3" y="8.5">8</text>
<text x="6.7" y="34">A</text>
<text x="411.7" y="34">A</text>
<text x="6.7" y="80.2">B</text>
<text x="411.7" y="80.2">B</text>
<text x="6.7" y="126.3">C</text>
<text x="411.7" y="126.3">C</text>
<text x="6.7" y="172.5">D</text>
<text x="411.7" y="172.5">D</text>
<text x="6.7" y="218.7">E</text>
<text x="411.7" y="218.7">E</text>
<text x="291.5" y="262">Fabrication drawing - ULTRA LEG SECTIONS</text>
<text x="6.7" y="264.9">F</text>
<text x="411.7" y="264.9">F</text>
<text x="34.3" y="290.5">1</text>
<text x="84.3" y="290.5">2</text>
<text x="134.3" y="290.5">3</text>
<text x="184.2" y="290.5">4</text>
<text x="234.2" y="290.5">5</text>
<text x="284.3" y="290.5">6</text>
<text x="334.3" y="290.5">7</text>
<text x="384.3" y="290.5">8</text>
</g>
<g font-size="1.8">
<text x="231.5" y="245">DEPT.</text>
<text x="261.5" y="245">TECHNICAL</text>
<text x="273.6" y="245">REFERENCE</text>
<text x="291.5" y="245">CREATED</text>
<text x="301.2" y="245">BY</text>
<text x="356.5" y="245">APPROVED</text>
<text x="367.4" y="245">BY</text>
<text x="291.5" y="257">DOCUMENT</text>
<text x="302.4" y="257">TYPE</text>
<text x="356.5" y="257">DOCUMENT</text>
<text x="367.4" y="257">STATUS</text>
<text x="291.5" y="268">TITLE</text>
<text x="356.5" y="268">DWG</text>
<text x="361.3" y="268">NO.</text>
<text x="291.5" y="279">REV.</text>
<text x="356.5" y="279">DATE</text>
<text x="362.5" y="279">OF</text>
<text x="366.2" y="279">ISSUE</text>
<text x="391.5" y="279">SHEET</text>
</g>
</svg>
